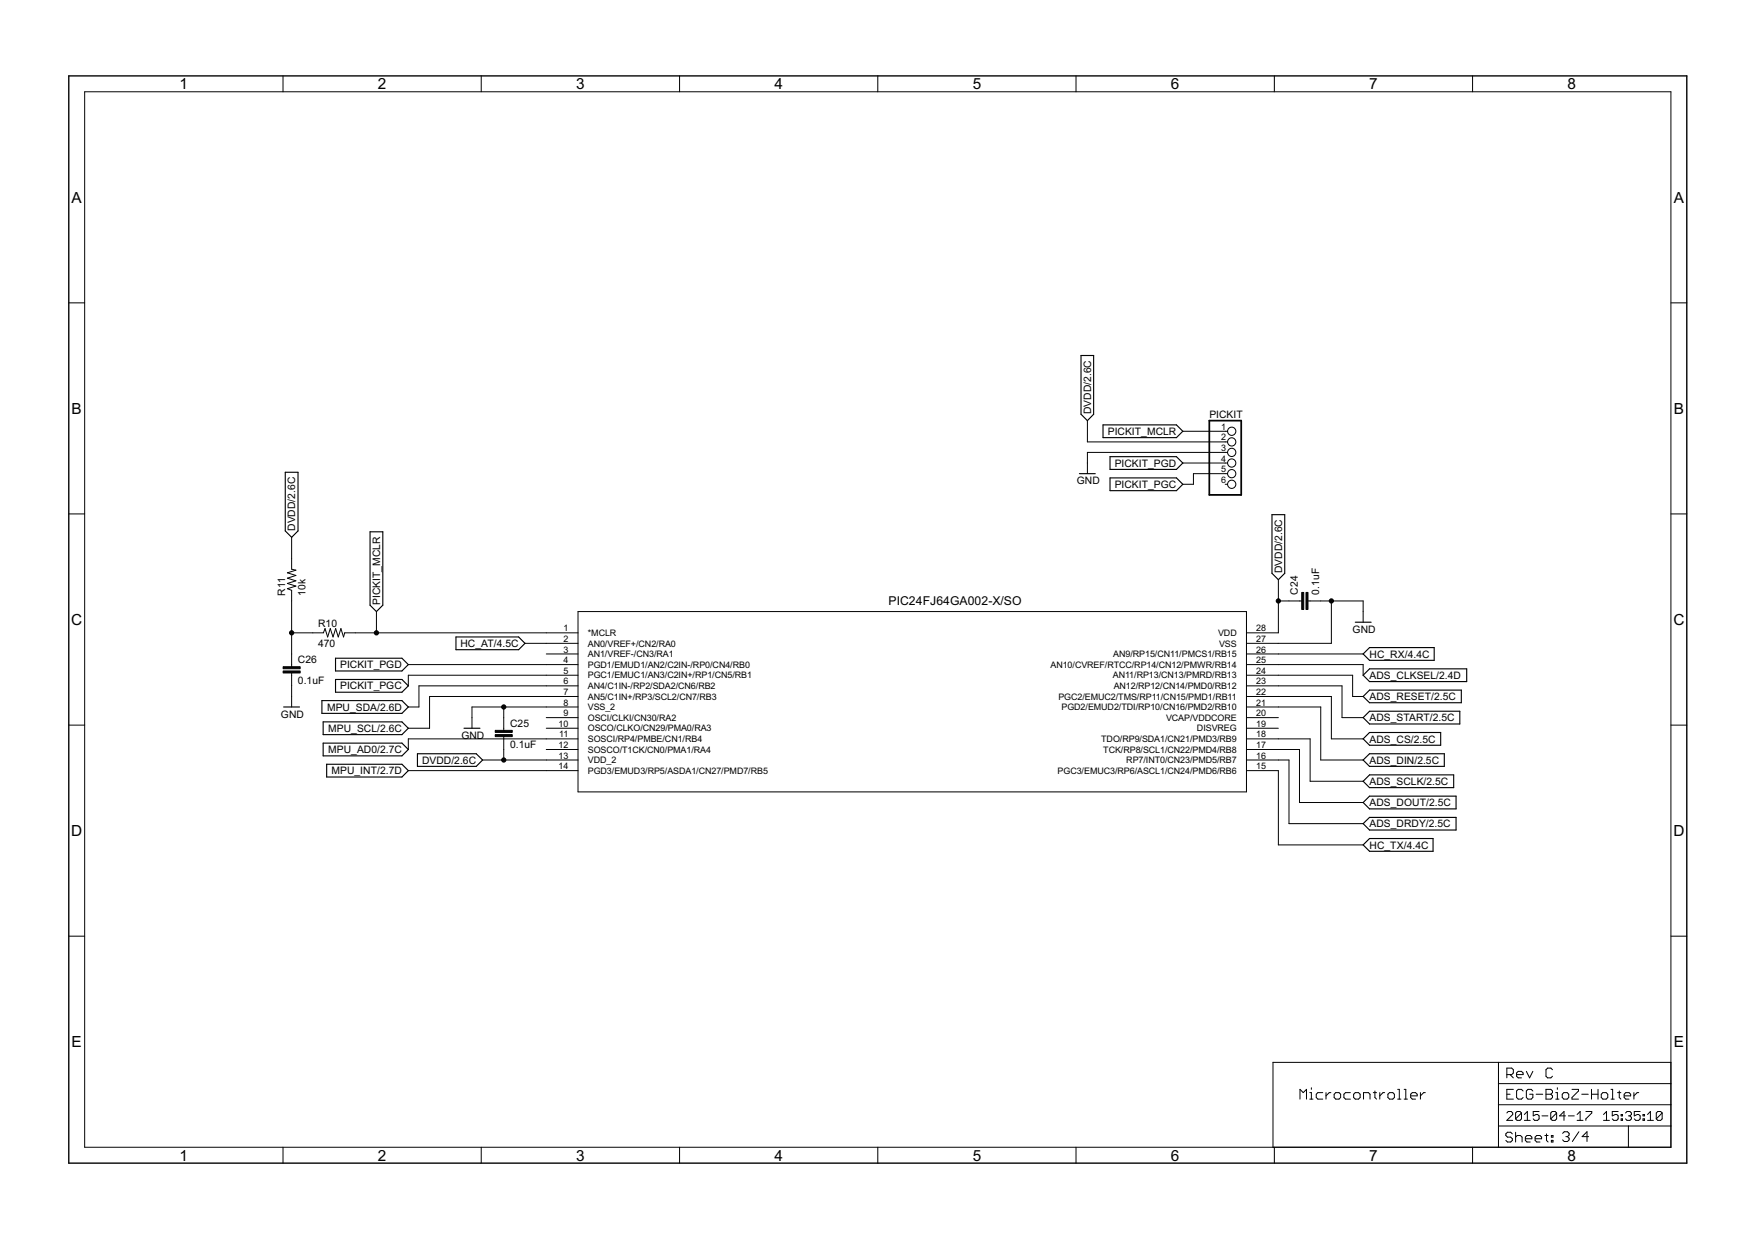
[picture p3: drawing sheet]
<svg xmlns="http://www.w3.org/2000/svg" width="297mm" height="210mm" viewBox="0 0 297 210" stroke-linecap="round" stroke-linejoin="round" font-family="sans-serif">
<g fill="none" stroke="#000" stroke-width=".19">
<path d="M48.3 79.9h2.1v10l-1 1.1-1.1-1.1zM183 60.2h2.1v9.9l-1.1 1.1-1-1.1zM186.7 71.9h12.4l1.1 1.1-1.1 1.1h-12.4zM187.9 77.3h11.2l1.1 1.1-1.1 1.1h-11.2zM62.6 90h2.2v12.4l-1.1 1.1-1.1-1.1zM182.7 80.2h2.7M187.9 80.9h11.2l1.1 1.1-1.1 1.1h-11.2zM215.3 87.1h2.1v9.9l-1 1.1-1.1-1.1zM48 119.7h2.7M54.5 118.6h13.5l1.1 1.1-1.1 1.1h-13.5zM56.8 111.4h11.2l1.1 1.1-1.1 1.1h-11.2zM56.8 115h11.2l1.1 1.1-1.1 1.1h-11.2z"/>
<path d="M77.2 107.8h10.6l1.1 1.1-1.1 1.1h-10.6zM229.4 105.3h2.7M230.7 114.3l1.1-1.1h16.4v2.2h-16.4zM230.7 117.9l1.1-1.1h15.5v2.2h-15.5zM230.7 110.7l1.1-1.1h10.9v2.2h-10.9zM54.7 122.2h13.3l1.1 1.1-1.1 1.1h-13.3zM54.7 125.8h13.3l1.1 1.1-1.1 1.1h-13.3zM55.3 129.4h12.7l1.1 1.1-1.1 1h-12.7zM70.7 127.6h9.9l1.1 1.1-1.1 1h-9.9zM78.5 123.3h2.7M230.7 128.7l1.1-1.1h12.7v2.1h-12.7zM230.7 139.4l1.1-1h14.6v2.1h-14.6z"/>
<path d="M230.7 135.8l1.1-1h14.6v2.1h-14.6zM230.7 132.2l1.1-1h14.2v2.1h-14.2zM230.7 121.5l1.1-1.1h15.3v2.2h-15.3zM230.7 125.1l1.1-1.1h12v2.2h-12zM230.7 143l1.1-1.1h10.7v2.2h-10.7z"/>
</g>
<g fill="none" stroke="#000" stroke-width=".17">
<path d="M14.3 15.5h268.5v178.7h-268.5zM47.9 12.8v2.7M81.4 12.8v2.7M115 12.8v2.7M148.6 12.8v2.7M182.1 12.8v2.7M215.7 12.8v2.7M249.2 12.8v2.7M11.6 51.3h2.7M282.8 51.3h2.7M184 71.2v3.6h23.8M200.2 73h7.6"/>
<path d="M200.2 78.4h7.6M207.8 76.6h-23.8v3.6M11.6 87h2.7M49.4 91v5.4l.7 .1-1.5 .5 1.5 .4-1.5 .5 1.5 .4-1.5 .5 1.5 .4-1.5 .5 .8 .2v13M207.4 82h.4M207.8 80.2h-5.8v1.8h-1.8M216.4 98.1v9h-5.4M282.8 87h2.7M49.4 107.1h5.3l.3-.7 .5 1.4 .4-1.4 .5 1.4 .4-1.4 .5 1.4 .4-1.4 .4 1.4 .2-.7h39.5M49.4 113.9v5.8M63.7 103.5v3.6M69.1 112.5h28.7"/>
<path d="M85.3 119.7v3.9M88.9 108.9h8.9M92.5 110.7h5.3M97.8 114.3h-28.7v1.8M97.8 116.1h-26.9v3.6h-1.8M97.8 117.9h-25.1v5.4h-3.6M97.8 119.7h-17.9v3.6M97.8 103.5h113.2v30.5h-113.2zM211 110.7h19.7M211 112.5h19.7v1.8M211 114.3h17.9v3.6h1.8M211 116.1h16.1v5.4h3.6"/>
<path d="M211 117.9h14.3v7.2h5.4M211 119.7h12.5v9h7.2M216.4 101.7h3.9M221.4 101.7h9.3v3.6M225.3 101.7v7.2h-14.3M11.6 122.7h2.7M69.1 130.5h28.7M81.7 128.7h16.1M85.3 124.7v4M92.5 121.5h5.3M92.5 123.3h5.3M92.5 126.9h5.3"/>
<path d="M97.8 125.1h-28.7v1.8M211 121.5h5.4M211 123.3h5.4M211 125.1h10.7v7.1h9M211 126.9h8.9v8.9h10.8M211 128.7h7.2v10.7h12.5M211 130.5h5.4v12.5h14.3M282.8 122.7h2.7M11.6 158.5h2.7M282.8 158.5h2.7M253.6 179.8v14.4M282.8 179.8h-67.3v14.4"/>
<path d="M47.9 194.2v2.7M81.4 194.2v2.7M115 194.2v2.7M148.6 194.2v2.7M182.1 194.2v2.7M215.7 194.2v2.7M220 186.1v-1.7l.6 .6 .5-.6v1.7M221.7 185h.3v1.1M221.7 186.1h.5M222 184.1v.3M223.9 185h-.8l-.3 .2v.6l.3 .3h.8M224.4 185v1.1"/>
<path d="M225.3 185h-.3l-.6 .5M226.1 185h.5l.3 .2v.6l-.3 .3h-.5l-.3-.3v-.6zM228.6 185h-.9l-.2 .2v.6l.2 .3h.9M229.4 185h.5l.3 .2v.6l-.3 .3h-.5l-.3-.3v-.6zM230.8 186.1v-1.1h.8l.3 .2v.9M232.4 185h.6M232.7 184.7v1.1l.3 .3M233.5 185v1.1M234.4 185h-.3l-.6 .5M235.2 185h.5l.3 .2v.6l-.3 .3h-.5l-.3-.3v-.6zM236.6 186.1h.5M236.6 184.4h.2v1.7"/>
<path d="M237.7 186.1h.5M237.7 184.4h.2v1.7M238.8 185.5h1.1v-.3l-.3-.2h-.6l-.2 .2v.6l.2 .3h.6M240.4 185v1.1M241.2 185h-.2l-.6 .5M249.2 194.2v2.7M253.6 190.6h29.2M253.6 187h29.2M253.6 183.4h29.2M255 181.9h.9l.2-.3v-.5l-.2-.3h-.9v1.7M255 185.2h.6M255 188.4l.3-.2h.5l.2 .2v.3l-1 1h1"/>
<path d="M255.6 181.9l.5 .6M256 191.9l-.3-.2h-.6l-.2 .2v.3l.2 .3h.6l.3 .3v.2l-.3 .3h-.6l-.2-.3M256.1 184.4h-1.1v1.7h1.1M256.5 191.7v1.6M256.5 192.5l.3-.3h.5l.3 .3v.8M256.7 181.9h1.1v-.3l-.3-.2h-.5l-.3 .2v.6l.3 .3h.5M257.5 188.4v1l-.2 .3h-.5l-.3-.3M257.5 188.4l-.2-.2h-.5l-.3 .2v1M257.5 188.4l-1 1M257.8 184.7l-.3-.3h-.5l-.3 .3v1.1l.3 .3h.5l.3-.3M258 189.7h1M258 188.7l.5-.5v1.5"/>
<path d="M258.2 192.8h1.1v-.3l-.3-.3h-.6l-.2 .3v.5l.2 .3h.6M258.3 181.4l.6 1.1 .5-1.1M259.4 184.7l-.2-.3h-.6l-.3 .3v1.1l.3 .3h.6l.2-.3v-.6h-.5M259.8 192.8h1.1v-.3l-.3-.3h-.5l-.3 .3v.5l.3 .3h.5M260 185.2h1.1M260.5 188.2h-1v.7l.5-.2h.2l.3 .2v.5l-.3 .3h-.5l-.2-.3M261 188.9h1M261.5 192.2h.5M261.7 184.4h.8l.3 .3v.3l-.3 .2 .3 .3v.3l-.3 .3h-.8zM261.7 185.2h.8M261.7 191.9v1.1l.3 .3M262.6 192.2h.2v.3h-.2z"/>
<path d="M262.6 193h.2v.3h-.2zM262.8 181.1l-.3-.3h-.6l-.2 .3v1.1l.2 .3h.6l.3-.3M263.3 185h.3v1.1M263.3 186.1h.6M263.5 188.4l-.3-.2h-.5l-.2 .2v1M263.5 188.4l-1 1M263.5 188.4v1l-.3 .3h-.5l-.2-.3M263.6 184.1v.3M264.5 191.9l.3-.3h.5l.3 .3v.2l-.3 .3M264.7 185h.5l.3 .2v.6l-.3 .3h-.5l-.3-.3v-.6zM265 188.9h-1l.7-.7v1.5M265 192.4h.3"/>
<path d="M265.3 192.4l.3 .3v.3l-.3 .2h-.5l-.3-.2M265.5 188.9h.9M266.1 184.4h1.1v.3l-1.1 1.1v.3h1.1M266.9 189.7h1M266.9 188.7l.5-.5v1.5M267.2 191.6l-1.1 1.6M267.7 185.2h1.1M268.4 188.2h1v.2l-1 1v.3M268.9 192.4h-1.1l.8-.8v1.6M269.4 185.2h1.1M269.4 184.4v1.7M270.5 184.4v1.7"/>
<path d="M271.3 185h.5l.3 .2v.6l-.3 .3h-.5l-.3-.3v-.6zM271.4 189.7h1M271.4 188.7l.5-.5v1.5M272.7 186.1h.5M272.7 184.4h.2v1.7M273.8 185h.5M273.9 188.2h-1v.7l.5-.2h.2l.3 .2v.5l-.3 .3h-.5l-.2-.3M274.1 184.7v1.1l.2 .3M274.4 189.4h.2v.3h-.2zM274.4 188.7h.2v.2h-.2zM274.9 185.5h1.1v-.3l-.3-.2h-.5l-.3 .2v.6l.3 .3h.5M275.1 188.4l.3-.2h.5l.2 .2v.3l-.2 .2"/>
<path d="M275.6 190.6v3.6M275.6 188.9h.3M275.9 188.9l.2 .2v.3l-.2 .3h-.5l-.3-.3M276.5 185v1.1M277.4 185h-.3l-.6 .5M277.6 188.2h-1v.7l.5-.2h.2l.3 .2v.5l-.3 .3h-.4l-.3-.3M278.1 189.4h.2v.3h-.2zM278.1 188.7h.2v.2h-.2zM278.8 189.7h1M278.8 188.7l.5-.5v1.5M281.3 188.4v1l-.2 .3h-.5l-.3-.3M281.3 188.4l-.2-.2h-.5l-.3 .2v1"/>
<path d="M281.3 188.4l-1 1"/>
<circle cx="208.5" cy="76.6" r=".7"/>
<circle cx="208.5" cy="74.8" r=".7"/>
<circle cx="208.5" cy="78.4" r=".7"/>
<circle cx="208.5" cy="73" r=".7"/>
<circle cx="208.5" cy="82" r=".7"/>
<circle cx="208.5" cy="80.2" r=".7"/>
</g>
<path d="M47.9 113.6h2.9v.3h-2.9zM47.9 112.9h2.9v.3h-2.9zM220.3 100.3h.4v2.9h-.4zM221 100.3h.4v2.9h-.4zM83.8 124.4h2.9v.3h-2.9zM83.8 123.6h2.9v.4h-2.9z" fill="#000" stroke="#000" stroke-width=".17"/>
<path d="M204.7 71.2h5.4v12.6h-5.4z" fill="none" stroke="#000" stroke-width=".3"/>
<path d="M11.6 12.8h273.9v184.1h-273.9z" fill="none" stroke="#000" stroke-width=".23"/>
<g fill="#000" stroke="#000" stroke-width=".17">
<circle cx="49.4" cy="107.1" r=".36"/>
<circle cx="63.7" cy="107.1" r=".36"/>
<circle cx="85.3" cy="119.7" r=".36"/>
<circle cx="216.4" cy="101.7" r=".36"/>
<circle cx="225.3" cy="101.7" r=".36"/>
<circle cx="85.3" cy="128.7" r=".36"/>
</g>
<g font-size="2.9">
<text x="30.4" y="15.1">1</text>
<text x="64" y="15.1">2</text>
<text x="97.5" y="15.1">3</text>
<text x="131.1" y="15.1">4</text>
<text x="164.6" y="15.1">5</text>
<text x="198.2" y="15.1">6</text>
<text x="231.7" y="15.1">7</text>
<text x="265.3" y="15.1">8</text>
<text x="12.1" y="34.3">A</text>
<text x="283.3" y="34.3">A</text>
<text x="12.1" y="70">B</text>
<text x="283.3" y="70">B</text>
<text x="12.1" y="105.8">C</text>
<text x="283.2" y="105.8">C</text>
<text x="12.1" y="141.5">D</text>
<text x="283.2" y="141.5">D</text>
<text x="12.1" y="177.2">E</text>
<text x="283.3" y="177.2">E</text>
<text x="30.4" y="196.5">1</text>
<text x="64" y="196.5">2</text>
<text x="97.5" y="196.5">3</text>
<text x="131.1" y="196.5">4</text>
<text x="164.6" y="196.5">5</text>
<text x="198.2" y="196.5">6</text>
<text x="231.7" y="196.5">7</text>
<text x="265.3" y="196.5">8</text>
</g>
<text font-size="2.3" x="150.4" y="102.5">PIC24FJ64GA002-X/SO</text>
<g font-size="1.9">
<text x="184.7" y="70.1" transform="rotate(-90 184.7 70.1)">DVDD/2.6C</text>
<text x="204.7" y="70.8">PICKIT</text>
<text x="187.5" y="73.6">PICKIT_MCLR</text>
<text x="182.2" y="82">GND</text>
<text x="188.7" y="79">PICKIT_PGD</text>
<text x="188.7" y="82.6">PICKIT_PGC</text>
<text x="50" y="89.9" transform="rotate(-90 50 89.9)">DVDD/2.6C</text>
<text x="48.3" y="100.8" transform="rotate(-90 48.3 100.8)">R11</text>
<text x="51.7" y="100.8" transform="rotate(-90 51.7 100.8)">10k</text>
<text x="217" y="97.1" transform="rotate(-90 217 97.1)">DVDD/2.6C</text>
<text x="219.7" y="100.7" transform="rotate(-90 219.7 100.7)">C24</text>
<text x="223.3" y="100.7" transform="rotate(-90 223.3 100.7)">0.1uF</text>
<text x="53.8" y="106.1">R10</text>
<text x="64.3" y="102.4" transform="rotate(-90 64.3 102.4)">PICKIT_MCLR</text>
<text x="228.9" y="107.1">GND</text>
<text x="50.4" y="112.2">C26</text>
<text x="53.8" y="109.4">470</text>
<text x="57.6" y="113.1">PICKIT_PGD</text>
<text x="77.9" y="109.5">HC_AT/4.5C</text>
<text x="231.8" y="111.3">HC_RX/4.4C</text>
<text x="50.4" y="115.8">0.1uF</text>
<text x="57.6" y="116.7">PICKIT_PGC</text>
<text x="231.8" y="114.9">ADS_CLKSEL/2.4D</text>
<text x="231.8" y="118.5">ADS_RESET/2.5C</text>
<text x="47.6" y="121.5">GND</text>
<text x="55.4" y="120.3">MPU_SDA/2.6D</text>
<text x="55.6" y="123.9">MPU_SCL/2.6C</text>
<text x="78.1" y="125.1">GND</text>
<text x="86.3" y="123">C25</text>
<text x="231.8" y="122.1">ADS_START/2.5C</text>
<text x="231.8" y="125.7">ADS_CS/2.5C</text>
<text x="55.6" y="127.5">MPU_AD0/2.7C</text>
<text x="56.1" y="131.1">MPU_INT/2.7D</text>
<text x="71.4" y="129.3">DVDD/2.6C</text>
<text x="86.3" y="126.6">0.1uF</text>
<text x="231.8" y="129.3">ADS_DIN/2.5C</text>
<text x="231.8" y="136.5">ADS_DOUT/2.5C</text>
<text x="231.8" y="132.9">ADS_SCLK/2.5C</text>
<text x="231.8" y="140.1">ADS_DRDY/2.5C</text>
<text x="231.8" y="143.7">HC_TX/4.4C</text>
</g>
<g font-size="1.7">
<text x="206.7" y="72.7">1</text>
<text x="206.7" y="74.5">2</text>
<text x="206.7" y="76.3">3</text>
<text x="206.7" y="78.1">4</text>
<text x="206.7" y="79.9">5</text>
<text x="206.7" y="81.7">6</text>
<text x="95.4" y="106.9">1</text>
<text x="99.5" y="107.7">*MCLR</text>
<text x="206.2" y="107.7">VDD</text>
<text x="212.6" y="106.9">28</text>
<text x="95.4" y="108.7">2</text>
<text x="95.4" y="110.5">3</text>
<text x="95.4" y="112.2">4</text>
<text x="99.5" y="109.4">AN0/VREF+/CN2/RA0</text>
<text x="99.5" y="111.2">AN1/VREF-/CN3/RA1</text>
<text x="99.5" y="113">PGD1/EMUD1/AN2/C2IN-/RP0/CN4/RB0</text>
<text x="177.8" y="113">AN10/CVREF/RTCC/RP14/CN12/PMWR/RB14</text>
<text x="188.4" y="111.2">AN9/RP15/CN11/PMCS1/RB15</text>
<text x="206.3" y="109.5">VSS</text>
<text x="212.6" y="112.2">25</text>
<text x="212.6" y="110.5">26</text>
<text x="212.6" y="108.7">27</text>
<text x="95.4" y="114">5</text>
<text x="95.4" y="115.8">6</text>
<text x="95.4" y="117.6">7</text>
<text x="95.4" y="119.4">8</text>
<text x="99.5" y="114.8">PGC1/EMUC1/AN3/C2IN+/RP1/CN5/RB1</text>
<text x="99.5" y="116.6">AN4/C1IN-/RP2/SDA2/CN6/RB2</text>
<text x="99.5" y="118.4">AN5/C1IN+/RP3/SCL2/CN7/RB3</text>
<text x="179.1" y="118.4">PGC2/EMUC2/TMS/RP11/CN15/PMD1/RB11</text>
<text x="188.3" y="114.8">AN11/RP13/CN13/PMRD/RB13</text>
<text x="188.5" y="116.6">AN12/RP12/CN14/PMD0/RB12</text>
<text x="212.6" y="119.4">21</text>
<text x="212.6" y="117.6">22</text>
<text x="212.6" y="115.8">23</text>
<text x="212.6" y="114">24</text>
<text x="94.5" y="123">10</text>
<text x="94.6" y="124.8">11</text>
<text x="95.4" y="121.2">9</text>
<text x="99.5" y="120.2">VSS_2</text>
<text x="99.5" y="122">OSCI/CLKI/CN30/RA2</text>
<text x="99.5" y="123.8">OSCO/CLKO/CN29/PMA0/RA3</text>
<text x="99.5" y="125.6">SOSCI/RP4/PMBE/CN1/RB4</text>
<text x="179.7" y="120.2">PGD2/EMUD2/TDI/RP10/CN16/PMD2/RB10</text>
<text x="186.4" y="125.6">TDO/RP9/SDA1/CN21/PMD3/RB9</text>
<text x="197.4" y="122">VCAP/VDDCORE</text>
<text x="202.6" y="123.8">DISVREG</text>
<text x="212.6" y="124.8">18</text>
<text x="212.6" y="123">19</text>
<text x="212.6" y="121.2">20</text>
<text x="94.5" y="126.6">12</text>
<text x="94.5" y="128.4">13</text>
<text x="94.5" y="130.2">14</text>
<text x="99.5" y="127.4">SOSCO/T1CK/CN0/PMA1/RA4</text>
<text x="99.5" y="129.2">VDD_2</text>
<text x="99.5" y="131">PGD3/EMUD3/RP5/ASDA1/CN27/PMD7/RB5</text>
<text x="179" y="131">PGC3/EMUC3/RP6/ASCL1/CN24/PMD6/RB6</text>
<text x="186.7" y="127.4">TCK/RP8/SCL1/CN22/PMD4/RB8</text>
<text x="190.6" y="129.2">RP7/INT0/CN23/PMD5/RB7</text>
<text x="212.6" y="130.2">15</text>
<text x="212.6" y="128.4">16</text>
<text x="212.6" y="126.6">17</text>
</g>
</svg>
